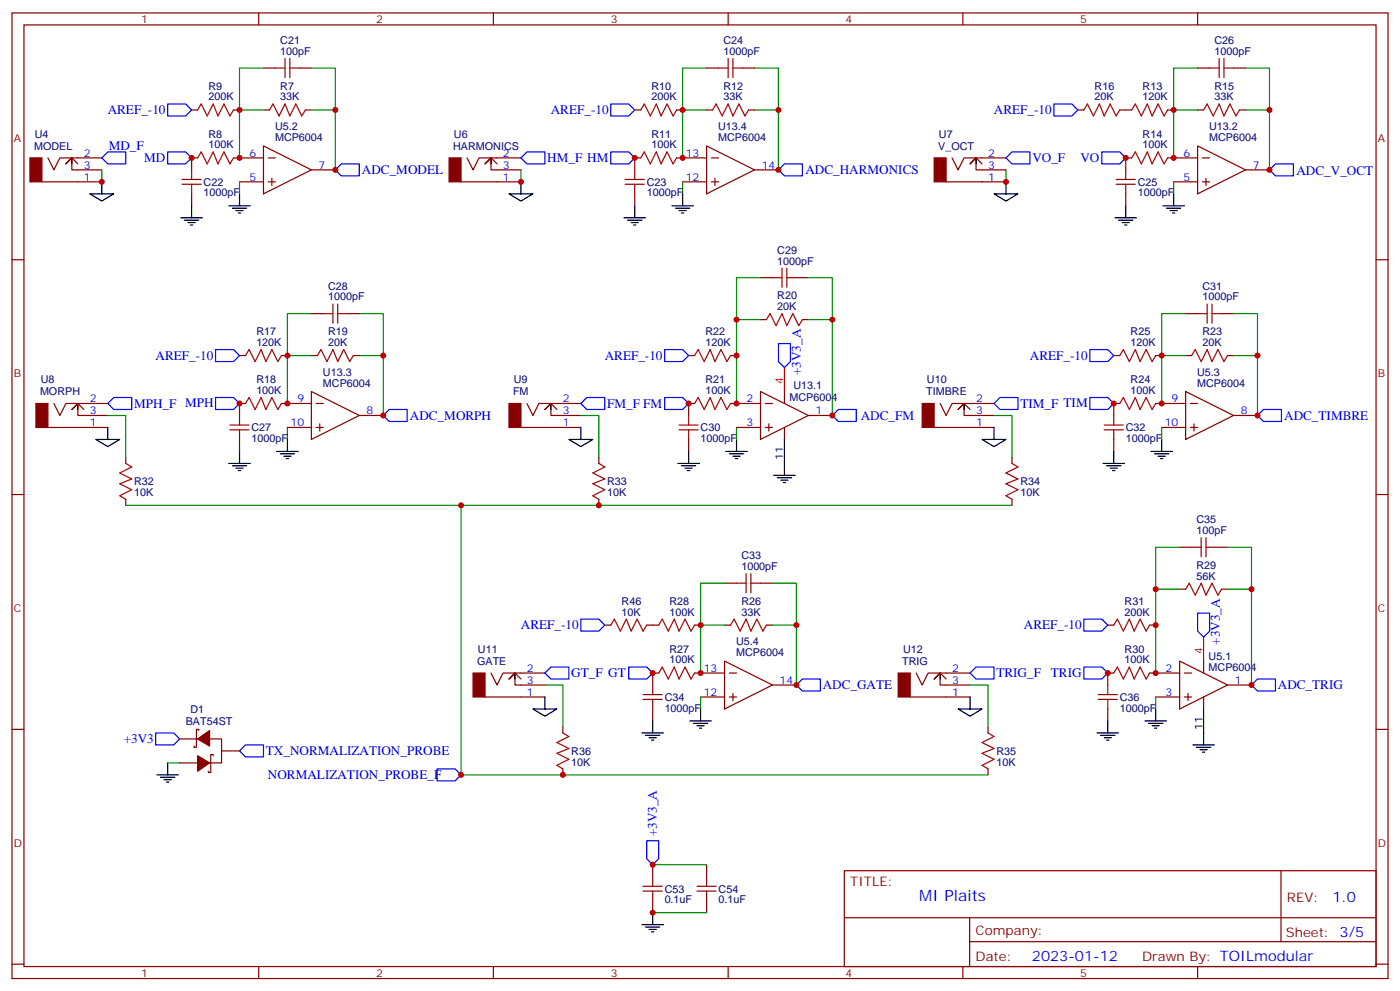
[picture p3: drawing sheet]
<svg xmlns="http://www.w3.org/2000/svg" width="412mm" height="292mm" viewBox="0 0 412 292" stroke-linecap="round" stroke-linejoin="round" font-family="sans-serif">
<g fill="none" stroke="#870000" stroke-width=".35">
<path d="M3.5 3.8h405.4v284.3h-405.4zM7.1 7.3h398.2v277.3h-398.2zM76.2 3.8v3.5M145.3 3.8v3.5M214.5 3.8v3.5M283.6 3.8v3.5M352.8 3.8v3.5M56.4 32.4h1.8M68.8 32.4h1.8M77.6 32.4h1.8M77.6 20h3.5M88.2 20h3.5"/>
<path d="M90 32.4h1.7M187 32.4h1.7M199.3 32.4h1.8M208.1 32.4h1.8M208.1 20h3.6M218.7 20h3.5M220.5 32.4h1.7M317.5 32.4h1.8M329.8 32.4h3.6M344 32.4h1.7M352.8 32.4h1.7M352.8 20h3.5"/>
<path d="M363.4 20h3.5M365.1 32.4h1.8M12.3 53.6h17.7M14.1 46.5l1.8 3.5 1.7-3.5h12.4M22.9 48.3l-1.7-1.8-1.8 1.8 1.8-1.8v3.5h8.8M56.4 57.1v3.5M58.2 46.5h-1.8v3.5M68.8 46.5h8.8M70.6 53.6h7M77.6 43l14.1 7-14.1 7.1zM79 53.6h2.1M79 46.5h2.1"/>
<path d="M80.1 52.5v2.1M91.7 50h7.1M135.8 53.6h17.7M137.6 46.5l1.7 3.5 1.8-3.5h12.4M146.4 48.3l-1.8-1.8-1.7 1.8 1.7-1.8v3.5h8.9M187 57.1v3.5M188.7 46.5h-1.7v3.5M199.3 46.5h8.8M201.1 53.6h7M208.1 43l14.1 7-14.1 7.1zM209.5 53.6h2.2M209.5 46.5h2.2"/>
<path d="M210.6 52.5v2.1M222.2 50h7.1M278.7 53.6h17.6M280.5 46.5l1.7 3.5 1.8-3.5h12.3M289.3 48.3l-1.8-1.8-1.7 1.8 1.7-1.8v3.5h8.8M331.6 57.1v3.5M333.4 46.5h-1.8v3.5M344 46.5h8.8M345.7 53.6h7.1M352.8 43l14.1 7-14.1 7.1zM354.2 53.6h2.1M354.2 46.5h2.1"/>
<path d="M355.2 52.5v2.1M366.9 50h7M3.5 76.5h3.6M405.3 76.5h3.6M91.7 92.4h3.5M102.3 92.4h3.5M224 94.1h1.8M224 81.8h3.5M234.6 81.8h3.5M236.4 94.1h1.7M349.2 92.4h3.6M359.8 92.4h3.6"/>
<path d="M15.9 118.8l1.7 3.5 1.8-3.5h12.3M70.6 104.7h1.7M72.3 118.8h-1.7v3.5M82.9 118.8h8.8M82.9 104.7h1.8M91.7 115.3l14.1 7-14.1 7.1zM91.7 104.7h1.8M93.1 118.8h2.1M104.1 104.7h1.7M155.2 118.8l1.8 3.5 1.7-3.5h12.4M202.8 104.7h1.8M204.6 118.8h-1.8v3.5"/>
<path d="M215.2 118.8h8.8M215.2 104.7h1.8M224 115.3l14.1 7-14.1 7.1zM225.4 118.8h2.1M231.1 115.3v3.5M276.9 118.8l1.8 3.5 1.8-3.5h12.3M328.1 104.7h1.7M329.8 118.8h-1.7v3.5M340.4 118.8h8.8M340.4 104.7h1.8M349.2 115.3l14.2 7-14.2 7.1zM349.2 104.7h1.8"/>
<path d="M350.7 118.8h2.1M361.6 104.7h1.8M14.1 125.9h17.6M24.7 120.6l-1.8-1.8-1.7 1.8 1.7-1.8v3.5h8.8M37 134.7v1.8M70.6 129.4v3.5M84.7 125.9h7M93.1 125.9h2.1M94.2 124.8v2.1M105.8 122.3h7.1M153.5 125.9h17.6M164 120.6l-1.7-1.8-1.8 1.8 1.8-1.8v3.5h8.8"/>
<path d="M176.4 134.7v1.8M202.8 129.4v3.5M217 125.9h7M225.4 125.9h2.1M226.5 124.8v2.1M231.1 125.9v3.5M238.1 122.3h7.1M275.2 125.9h17.6M285.8 120.6l-1.8-1.8-1.8 1.8 1.8-1.8v3.5h8.8M298.1 134.7v1.8M328.1 129.4v3.5M342.2 125.9h7"/>
<path d="M350.7 125.9h2.1M351.7 124.8v2.1M363.4 122.3h7M3.5 145.6h3.6M37 147v1.8M176.4 147v1.8M298.1 147v1.8M405.3 145.6h3.6M213.4 171.7h3.6M224 171.7h3.5M347.5 173.5h1.7M347.5 161.1h3.5"/>
<path d="M358.1 161.1h3.5M359.8 173.5h1.8M144.6 198.2l1.8 3.5 1.8-3.5h12.3M153.5 200l-1.8-1.8-1.8 1.8 1.8-1.8v3.5h8.8M178.2 184.1h1.7M190.5 184.1h3.5M194 198.2h-1.7v3.5M204.6 198.2h8.8M204.6 184.1h1.8M213.4 194.7l14.1 7-14.1 7.1zM213.4 184.1h1.8M214.8 198.2h2.2"/>
<path d="M225.8 184.1h1.7M269.9 198.2l1.7 3.5 1.8-3.5h12.4M278.7 200l-1.8-1.8-1.7 1.8 1.7-1.8v3.5h8.9M326.3 184.1h1.8M328.1 198.2h-1.8v3.5M338.7 198.2h8.8M338.7 184.1h1.7M347.5 194.7l14.1 7-14.1 7.1zM348.9 198.2h2.1M354.5 194.7v3.5M3.5 214.8h3.6M52.9 217.6h5.3"/>
<path d="M58.6 215.1v-.3h-.7v5.3h-.8v-.4M61.7 217.6h3.6v7h-3.6M142.9 205.2h17.6M165.8 214.1v1.7M192.3 208.8v3.5M206.4 205.2h7M214.8 205.2h2.2M215.9 204.2v2.1M227.5 201.7h7.1M268.1 205.2h17.7M291 214.1v1.7M326.3 208.8v3.5"/>
<path d="M340.4 205.2h7.1M348.9 205.2h2.1M350 204.2v2.1M354.5 205.2v3.6M361.6 201.7h7.1M405.3 214.8h3.6M52.9 224.6h5.3M62.8 222.5v-.3h-.7v5.3h-.7v-.4M65.3 221.1h5.3M165.8 226.4v1.8M291 226.4v1.8M192.3 254.6v3.6"/>
<path d="M208.1 254.6v3.6M248.7 256.4h156.6v28.2h-156.6zM377.3 256.4v20.9M192.3 265.2v3.5M208.1 265.2v3.5M248.7 270.2h156.5M285.6 277.3h119.6M285.6 270.2v14.2M3.5 283.9h3.6M76.2 284.6v3.5M145.3 284.6v3.5M214.5 284.6v3.5"/>
<path d="M283.6 284.6v3.5M352.8 284.6v3.5M405.3 283.9h3.6"/>
</g>
<g fill="#870000" stroke="#870000" stroke-width=".35">
<path d="M8.8 46.5h3.5v7.1h-3.5z"/>
<path d="M132.3 46.5h3.5v7.1h-3.5z"/>
<path d="M275.2 46.5h3.5v7.1h-3.5z"/>
<path d="M10.6 118.8h3.5v7.1h-3.5z"/>
<path d="M149.9 118.8h3.6v7.1h-3.6z"/>
<path d="M271.6 118.8h3.6v7.1h-3.6z"/>
<path d="M139.3 198.2h3.6v7h-3.6z"/>
<path d="M264.6 198.2h3.5v7h-3.5z"/>
<path d="M58.2 217.6l3.5-2.5v4.6z"/>
<path d="M58.2 222.5l3.5 2.1-3.5 2.5z"/>
</g>
<g fill="none" stroke="#000" stroke-width=".35">
<path d="M21.2 46.5v1.8M26.5 57.1h7l-3.5 2.1zM30 53.6v3.5M70.6 57.1v3.5M144.6 46.5v1.8M149.9 57.1h7.1l-3.5 2.1zM153.5 53.6v3.5M201.1 57.1v3.5M287.5 46.5v1.8M292.8 57.1h7.1l-3.6 2.1zM296.3 53.6v3.5M345.7 57.1v3.5"/>
<path d="M53.3 64.1h6.3M54.3 64.8h4.3M55.4 65.5h2.1M56.1 66.3h.7M56.4 60.6v3.5M67.4 60.6h6.3M68.4 61.3h4.3M69.5 62h2.1M70.2 62.7h.7M183.8 64.1h6.3M184.9 64.8h4.2M185.9 65.5h2.1"/>
<path d="M186.6 66.3h.7M187 60.6v3.5M197.9 60.6h6.4M199 61.3h4.2M200 62h2.1M200.7 62.7h.7M328.4 64.1h6.4M329.5 64.8h4.2M330.6 65.5h2.1M331.3 66.3h.7M331.6 60.6v3.5M342.5 60.6h6.4"/>
<path d="M343.6 61.3h4.2M344.7 62h2.1M345.4 62.7h.7M22.9 118.8v1.8M162.3 118.8v1.8M284 118.8v1.8M28.2 129.4h7.1l-3.6 2.1zM31.7 125.9v3.5M67.4 136.5h6.3M68.4 137.2h4.3M69.5 137.9h2.1M70.2 138.6h.7"/>
<path d="M70.6 132.9v3.6M81.5 132.9h6.3M82.5 133.6h4.3M83.6 134.3h2.1M84.3 135h.7M84.7 129.4v3.5M167.6 129.4h7l-3.5 2.1zM171.1 125.9v3.5M199.7 136.5h6.3M200.7 137.2h4.3M201.8 137.9h2.1M202.5 138.6h.7"/>
<path d="M202.8 132.9v3.6M213.8 132.9h6.3M214.8 133.6h4.3M215.9 134.3h2.1M216.6 135h.7M217 129.4v3.5M227.9 140h6.3M231.1 129.4v10.6M289.3 129.4h7l-3.5 2.1zM292.8 125.9v3.5M324.9 136.5h6.4M326 137.2h4.2"/>
<path d="M327 137.9h2.1M327.7 138.6h.7M328.1 132.9v3.6M339 132.9h6.4M340.1 133.6h4.2M341.1 134.3h2.2M341.8 135h.7M342.2 129.4v3.5M229 140.7h4.2M230 141.4h2.1M230.7 142.1h.7M151.7 198.2v1.8"/>
<path d="M276.9 198.2v1.8M157 208.8h7l-3.5 2.1zM160.5 205.2v3.6M189.1 215.8h6.3M190.1 216.5h4.3M191.2 217.2h2.1M191.9 217.9h.7M192.3 212.3v3.5M203.2 212.3h6.3M204.3 213h4.2M205.3 213.7h2.1M206 214.4h.7"/>
<path d="M206.4 208.8v3.5M282.2 208.8h7.1l-3.5 2.1zM285.8 205.2v3.6M323.1 215.8h6.4M324.2 216.5h4.2M325.3 217.2h2.1M326 217.9h.7M326.3 212.3v3.5M337.3 212.3h6.3M338.3 213h4.2M339.4 213.7h2.1M340.1 214.4h.7"/>
<path d="M340.4 208.8v3.5M351.4 219.4h6.3M354.5 208.8v10.6M46.2 228.2h6.4M47.3 228.9h4.2M48.3 229.6h2.1M49 230.3h.7M49.4 224.6v3.6M352.4 220.1h4.3M353.5 220.8h2.1M354.2 221.5h.7M189.1 272.3h6.3"/>
<path d="M190.1 273h4.3M191.2 273.7h2.1M191.9 274.4h.7M192.3 268.7v3.6"/>
</g>
<path d="M231.1 108.2v7.1M354.5 187.6v7.1" fill="none" stroke="#f00" stroke-width=".35"/>
<g fill="none" stroke="#a10000" stroke-width=".35">
<path d="M84 17.2v5.7M85.4 17.2v5.7M214.5 17.2v5.7M215.9 17.2v5.7M359.1 17.2v5.7M360.5 17.2v5.7M58.2 32.4l1.1-1.8 1.7 3.5 1.8-3.5 1.4 3.5 1.8-3.5 1.7 3.5 1.1-1.7M79.4 32.4l1-1.8 1.8 3.5 1.8-3.5 1.4 3.5 1.7-3.5 1.8 3.5 1.1-1.7M81.1 20h2.9M85.4 20h2.8M188.7 32.4l1.1-1.8 1.8 3.5 1.7-3.5 1.4 3.5 1.8-3.5 1.8 3.5 1-1.7M209.9 32.4l1.1-1.8 1.7 3.5 1.8-3.5 1.4 3.5 1.8-3.5 1.7 3.5 1.1-1.7"/>
<path d="M211.7 20h2.8M215.9 20h2.8M319.3 32.4l1-1.8 1.8 3.5 1.7-3.5 1.5 3.5 1.7-3.5 1.8 3.5 1-1.7M333.4 32.4l1-1.8 1.8 3.5 1.8-3.5 1.4 3.5 1.7-3.5 1.8 3.5 1.1-1.7M354.5 32.4l1.1-1.8 1.8 3.5 1.7-3.5 1.4 3.5 1.8-3.5 1.8 3.5 1-1.7M356.3 20h2.8M360.5 20h2.9M53.6 52.8h5.7M53.6 54.3h5.7M56.4 50v2.8M56.4 54.3v2.8M58.2 46.5l1.1-1.8 1.7 3.6 1.8-3.6 1.4 3.6 1.8-3.6 1.7 3.6 1.1-1.8"/>
<path d="M184.1 52.8h5.7M184.1 54.3h5.7M187 50v2.8M187 54.3v2.8M188.7 46.5l1.1-1.8 1.8 3.6 1.7-3.6 1.4 3.6 1.8-3.6 1.8 3.6 1-1.8M328.8 52.8h5.6M328.8 54.3h5.6M331.6 50v2.8M331.6 54.3v2.8M333.4 46.5l1-1.8 1.8 3.6 1.8-3.6 1.4 3.6 1.7-3.6 1.8 3.6 1.1-1.8M230.4 79v5.6M231.8 79v5.6"/>
<path d="M95.2 92.4h2.9M98.1 89.5v5.7M99.5 89.5v5.7M99.5 92.4h2.8M225.8 94.1l1-1.7 1.8 3.5 1.8-3.5 1.4 3.5 1.7-3.5 1.8 3.5 1.1-1.8M227.5 81.8h2.9M231.8 81.8h2.8M352.8 92.4h2.8M355.6 89.5v5.7M357 92.4h2.8M357 89.5v5.7M72.3 104.7l1.1-1.8 1.7 3.6 1.8-3.6 1.4 3.6 1.8-3.6 1.7 3.6 1.1-1.8"/>
<path d="M72.3 118.8l1.1-1.7 1.7 3.5 1.8-3.5 1.4 3.5 1.8-3.5 1.7 3.5 1.1-1.8M93.5 104.7l1-1.8 1.8 3.6 1.8-3.6 1.4 3.6 1.7-3.6 1.8 3.6 1.1-1.8M204.6 118.8l1.1-1.7 1.7 3.5 1.8-3.5 1.4 3.5 1.8-3.5 1.7 3.5 1.1-1.8M204.6 104.7l1.1-1.8 1.7 3.6 1.8-3.6 1.4 3.6 1.8-3.6 1.7 3.6 1.1-1.8M329.8 118.8l1.1-1.7 1.8 3.5 1.7-3.5 1.4 3.5 1.8-3.5 1.8 3.5 1-1.8M329.8 104.7l1.1-1.8 1.8 3.6 1.7-3.6 1.4 3.6 1.8-3.6 1.8 3.6 1-1.8M351 104.7l1.1-1.8 1.7 3.6 1.8-3.6 1.4 3.6 1.8-3.6 1.7 3.6 1.1-1.8M37 136.5l1.8 1-3.5 1.8 3.5 1.7-3.5 1.5 3.5 1.7-3.5 1.8 1.7 1M67.7 125.2h5.7M67.7 126.6h5.7M70.6 122.3v2.9M70.6 126.6v2.8"/>
<path d="M176.4 136.5l1.8 1-3.6 1.8 3.6 1.7-3.6 1.5 3.6 1.7-3.6 1.8 1.8 1M200 125.2h5.7M200 126.6h5.7M202.8 122.3v2.9M202.8 126.6v2.8M298.1 136.5l1.8 1-3.6 1.8 3.6 1.7-3.6 1.5 3.6 1.7-3.6 1.8 1.8 1M325.3 125.2h5.6M325.3 126.6h5.6M328.1 122.3v2.9M328.1 126.6v2.8M353.8 158.3v5.7M355.2 158.3v5.7"/>
<path d="M217 171.7h2.8M219.8 168.9v5.7M221.2 168.9v5.7M221.2 171.7h2.8M349.2 173.5l1.1-1.8 1.8 3.6 1.7-3.6 1.4 3.6 1.8-3.6 1.8 3.6 1-1.8M351 161.1h2.8M355.2 161.1h2.9M179.9 184.1l1.1-1.8 1.7 3.5 1.8-3.5 1.4 3.5 1.8-3.5 1.7 3.5 1.1-1.7M194 198.2l1.1-1.8 1.7 3.6 1.8-3.6 1.4 3.6 1.8-3.6 1.8 3.6 1-1.8M194 184.1l1.1-1.8 1.7 3.5 1.8-3.5 1.4 3.5 1.8-3.5 1.8 3.5 1-1.7M215.2 184.1l1.1-1.8 1.7 3.5 1.8-3.5 1.4 3.5 1.8-3.5 1.7 3.5 1.1-1.7M328.1 198.2l1-1.8 1.8 3.6 1.8-3.6 1.4 3.6 1.7-3.6 1.8 3.6 1.1-1.8"/>
<path d="M328.1 184.1l1-1.8 1.8 3.5 1.8-3.5 1.4 3.5 1.7-3.5 1.8 3.5 1.1-1.7M165.8 215.8l1.8 1.1-3.6 1.8 3.6 1.7-3.6 1.4 3.6 1.8-3.6 1.8 1.8 1M189.4 204.5h5.7M189.4 206h5.7M192.3 201.7v2.8M192.3 206v2.8M291 215.8l1.8 1.1-3.5 1.8 3.5 1.7-3.5 1.4 3.5 1.8-3.5 1.8 1.7 1M323.5 204.5h5.6M323.5 206h5.6M326.3 201.7v2.8M326.3 206v2.8M192.3 258.2v2.8"/>
<path d="M208.1 258.2v2.8M189.4 262.4h5.7M189.4 261h5.7M192.3 262.4v2.8M205.3 262.4h5.7M205.3 261h5.7M208.1 262.4v2.8"/>
</g>
<g fill="none" stroke="#008700" stroke-width=".35">
<path d="M70.6 32.4h7M77.6 20h-7v26.5M91.7 20h7.1v30M91.7 32.4h7.1M201.1 32.4h7M208.1 20h-7v26.5M222.2 20h7.1v30M222.2 32.4h7.1M345.7 32.4h7.1M352.8 20h-7.1v26.5M366.9 20h7v30M366.9 32.4h7"/>
<path d="M30 50v3.6M70.6 53.6v3.5M153.5 50v3.6M201.1 53.6v3.5M296.3 50v3.6M345.7 53.6v3.5M91.7 92.4h-7v26.4M105.8 92.4h7.1v29.9M217 94.1h7M224 81.8h-7v37M238.1 81.8h7.1v40.5M238.1 94.1h7.1"/>
<path d="M349.2 92.4h-7v26.4M363.4 92.4h7v29.9M84.7 104.7h7M105.8 104.7h7.1M342.2 104.7h7M363.4 104.7h7M31.7 122.3h5.3v12.4M84.7 125.9v3.5M171.1 122.3h5.3v12.4M217 125.9v3.5M292.8 122.3h5.3v12.4M342.2 125.9v3.5"/>
<path d="M37 148.8h98.8v79.4h155.2M135.8 148.8h162.3M213.4 171.7h-7v26.5M227.5 171.7h7.1v30M340.4 173.5h7.1M347.5 161.1h-7.1v37.1M361.6 161.1h7.1v40.6M361.6 173.5h7.1M206.4 184.1h7M227.5 184.1h7.1M160.5 201.7h5.3v12.4M206.4 205.2v3.6"/>
<path d="M285.8 201.7h5.2v12.4M340.4 205.2v3.6M49.4 224.6h3.5M192.3 254.6h15.8M192.3 268.7h15.8"/>
</g>
<g fill="none" stroke="#00f" stroke-width=".35">
<path d="M49.4 30.6h5.3l1.7 1.8-1.7 1.7h-5.3zM179.9 30.6h5.3l1.8 1.8-1.8 1.7h-5.3zM310.4 30.6h5.3l1.8 1.8-1.8 1.7h-5.3zM30 46.5l1.7-1.8h5.3v3.6h-5.3zM49.4 44.7h5.3l1.7 1.8-1.7 1.8h-5.3zM98.8 50l1.7-1.7h5.3v3.5h-5.3zM153.5 46.5l1.7-1.8h5.3v3.6h-5.3zM179.9 44.7h5.3l1.8 1.8-1.8 1.8h-5.3zM229.3 50l1.8-1.7h5.3v3.5h-5.3zM296.3 46.5l1.8-1.8h5.3v3.6h-5.3zM324.6 44.7h5.2l1.8 1.8-1.8 1.8h-5.2zM373.9 50l1.8-1.7h5.3v3.5h-5.3z"/>
<path d="M31.7 118.8l1.8-1.7h5.3v3.5h-5.3zM63.5 102.9h5.3l1.8 1.8-1.8 1.8h-5.3zM63.5 117.1h5.3l1.8 1.7-1.8 1.8h-5.3zM171.1 118.8l1.8-1.7h5.3v3.5h-5.3zM195.8 102.9h5.3l1.7 1.8-1.7 1.8h-5.3zM195.8 117.1h5.3l1.7 1.7-1.7 1.8h-5.3zM229.3 101.2h3.5v5.3l-1.7 1.7-1.8-1.7zM292.8 118.8l1.8-1.7h5.3v3.5h-5.3zM321 102.9h5.3l1.8 1.8-1.8 1.8h-5.3zM321 117.1h5.3l1.8 1.7-1.8 1.8h-5.3zM112.9 122.3l1.8-1.7h5.2v3.5h-5.2zM245.2 122.3l1.7-1.7h5.3v3.5h-5.3z"/>
<path d="M370.4 122.3l1.8-1.7h5.3v3.5h-5.3zM160.5 198.2l1.8-1.8h5.3v3.6h-5.3zM171.1 182.3h5.3l1.8 1.8-1.8 1.7h-5.3zM185.2 196.4h5.3l1.8 1.8-1.8 1.8h-5.3zM285.8 198.2l1.7-1.8h5.3v3.6h-5.3zM319.3 182.3h5.3l1.7 1.8-1.7 1.7h-5.3zM319.3 196.4h5.3l1.7 1.8-1.7 1.8h-5.3zM352.8 180.6h3.5v5.2l-1.8 1.8-1.7-1.8zM45.9 215.8h5.3l1.7 1.8-1.7 1.8h-5.3zM234.6 201.7l1.8-1.7h5.3v3.5h-5.3zM368.7 201.7l1.7-1.7h5.3v3.5h-5.3zM70.6 221.1l1.7-1.7h5.3v3.5h-5.3z"/>
<path d="M128.8 226.4h5.3l1.7 1.8-1.7 1.7h-5.3zM190.5 247.6h3.5v5.3l-1.7 1.7-1.8-1.7z"/>
</g>
<g fill="#c00">
<circle cx="98.8" cy="32.4" r=".88"/>
<circle cx="70.6" cy="32.4" r=".88"/>
<circle cx="98.8" cy="50" r=".88"/>
<circle cx="70.6" cy="46.5" r=".88"/>
<circle cx="201.1" cy="32.4" r=".88"/>
<circle cx="229.3" cy="32.4" r=".88"/>
<circle cx="345.7" cy="32.4" r=".88"/>
<circle cx="373.9" cy="32.4" r=".88"/>
<circle cx="84.7" cy="104.7" r=".88"/>
<circle cx="112.9" cy="104.7" r=".88"/>
<circle cx="217" cy="104.7" r=".88"/>
<circle cx="370.4" cy="104.7" r=".88"/>
<circle cx="342.2" cy="104.7" r=".88"/>
<circle cx="234.6" cy="184.1" r=".88"/>
<circle cx="206.4" cy="184.1" r=".88"/>
<circle cx="340.4" cy="184.1" r=".88"/>
<circle cx="340.4" cy="198.2" r=".88"/>
<circle cx="368.7" cy="201.7" r=".88"/>
<circle cx="368.7" cy="173.5" r=".88"/>
<circle cx="340.4" cy="173.5" r=".88"/>
<circle cx="206.4" cy="198.2" r=".88"/>
<circle cx="234.6" cy="201.7" r=".88"/>
<circle cx="370.4" cy="122.3" r=".88"/>
<circle cx="342.2" cy="118.8" r=".88"/>
<circle cx="201.1" cy="46.5" r=".88"/>
<circle cx="229.3" cy="50" r=".88"/>
<circle cx="373.9" cy="50" r=".88"/>
<circle cx="345.7" cy="46.5" r=".88"/>
<circle cx="84.7" cy="118.8" r=".88"/>
<circle cx="112.9" cy="122.3" r=".88"/>
<circle cx="217" cy="118.8" r=".88"/>
<circle cx="245.2" cy="122.3" r=".88"/>
<circle cx="217" cy="94.1" r=".88"/>
<circle cx="245.2" cy="94.1" r=".88"/>
<circle cx="192.3" cy="254.6" r=".88"/>
<circle cx="192.3" cy="268.7" r=".88"/>
<circle cx="328.1" cy="118.8" r=".88"/>
<circle cx="202.8" cy="118.8" r=".88"/>
<circle cx="70.6" cy="118.8" r=".88"/>
<circle cx="165.8" cy="228.2" r=".88"/>
<circle cx="135.8" cy="148.8" r=".88"/>
<circle cx="176.4" cy="148.8" r=".88"/>
<circle cx="135.8" cy="228.2" r=".88"/>
<circle cx="326.3" cy="198.2" r=".88"/>
<circle cx="192.3" cy="198.2" r=".88"/>
<circle cx="331.6" cy="46.5" r=".88"/>
<circle cx="187" cy="46.5" r=".88"/>
<circle cx="56.4" cy="46.5" r=".88"/>
<circle cx="30" cy="53.6" r=".88"/>
<circle cx="296.3" cy="53.6" r=".88"/>
<circle cx="153.5" cy="53.6" r=".88"/>
</g>
<text font-size="4.6" fill="#00f" x="270.8" y="265.4">MI Plaits</text>
<g font-size="4.2" fill="#00f">
<text x="392.5" y="265.7">1.0</text>
<text x="304" y="283">2023-01-12</text>
</g>
<g font-size="3.9" fill="#00f">
<text x="31.7" y="33.7">AREF_-10</text>
<text x="162.3" y="33.7">AREF_-10</text>
<text x="292.8" y="33.7">AREF_-10</text>
<text x="32" y="44.2">MD_F</text>
<text x="42.4" y="47.7">MD</text>
<text x="161.2" y="47.8">HM_F HM</text>
<text x="304.1" y="47.8">VO_F</text>
<text x="318.3" y="47.7">VO</text>
<text x="106.6" y="51.3">ADC_MODEL</text>
<text x="237.2" y="51.3">ADC_HARMONICS</text>
<text x="381.9" y="51.4">ADC_V_OCT</text>
<text x="45.8" y="106">AREF_-10</text>
<text x="178.1" y="106">AREF_-10</text>
<text x="303.4" y="106">AREF_-10</text>
<text x="235.9" y="110.5" transform="rotate(-90 235.9 110.5)">+3V3_A</text>
<text x="39.5" y="120.1">MPH_F MPH</text>
<text x="120.7" y="123.6">ADC_MORPH</text>
<text x="178.9" y="120.1">FM_F FM</text>
<text x="253.5" y="123.6">ADC_FM</text>
<text x="300.6" y="120.1">TIM_F TIM</text>
<text x="378.3" y="123.5">ADC_TIMBRE</text>
<text x="153.4" y="185.3">AREF_-10</text>
<text x="301.6" y="185.3">AREF_-10</text>
<text x="359.3" y="189.9" transform="rotate(-90 359.3 189.9)">+3V3_A</text>
<text x="168.3" y="199.5">GT_F GT</text>
<text x="242.4" y="203">ADC_GATE</text>
<text x="293.5" y="199.4">TRIG_F</text>
<text x="309.6" y="199.4">TRIG</text>
<text x="376.4" y="203">ADC_TRIG</text>
<text x="36.4" y="218.8">+3V3</text>
<text x="78.3" y="222.3">TX_NORMALIZATION_PROBE</text>
<text x="78.9" y="229.4">NORMALIZATION_PROBE_F</text>
<text x="193.5" y="246.3" transform="rotate(-90 193.5 246.3)">+3V3_A</text>
</g>
<g font-size="3.9" fill="#800">
<text x="250.5" y="261">TITLE:</text>
<text x="379.1" y="265.7">REV:</text>
<text x="287.4" y="275.2">Company:</text>
<text x="378.7" y="275.8">Sheet: 3/5</text>
<text x="287.4" y="282.9">Date:</text>
<text x="336.4" y="282.9">Drawn By: TOILmodular</text>
</g>
<g font-size="3.2" fill="#800">
<text x="41.6" y="6.8">1</text>
<text x="110.8" y="6.8">2</text>
<text x="179.9" y="6.8">3</text>
<text x="249.1" y="6.8">4</text>
<text x="318.2" y="6.8">5</text>
<text x="4.1" y="41.9">A</text>
<text x="405.9" y="41.9">A</text>
<text x="4.1" y="111.1">B</text>
<text x="405.9" y="111.1">B</text>
<text x="4.1" y="180.2">C</text>
<text x="405.9" y="180.2">C</text>
<text x="4.1" y="249.3">D</text>
<text x="405.9" y="249.3">D</text>
<text x="41.6" y="287.6">1</text>
<text x="110.8" y="287.6">2</text>
<text x="179.9" y="287.6">3</text>
<text x="249.1" y="287.6">4</text>
<text x="318.2" y="287.6">5</text>
</g>
<g font-size="3.2" fill="#000080">
<text x="82.6" y="16.2">100pF</text>
<text x="82.6" y="13">C21</text>
<text x="213.1" y="16.2">1000pF</text>
<text x="213.1" y="13">C24</text>
<text x="357.7" y="16.2">1000pF</text>
<text x="357.7" y="13">C26</text>
<text x="61.4" y="29.6">200K</text>
<text x="61.4" y="26.4">R9</text>
<text x="82.6" y="29.6">33K</text>
<text x="82.6" y="26.4">R7</text>
<text x="191.9" y="29.6">200K</text>
<text x="191.9" y="26.4">R10</text>
<text x="213.1" y="29.6">33K</text>
<text x="213.1" y="26.4">R12</text>
<text x="322.5" y="29.6">20K</text>
<text x="322.5" y="26.4">R16</text>
<text x="336.6" y="29.6">120K</text>
<text x="336.6" y="26.4">R13</text>
<text x="357.7" y="29.6">33K</text>
<text x="357.7" y="26.4">R15</text>
<text x="10.2" y="40.6">U4</text>
<text x="61.4" y="40.5">R8</text>
<text x="81" y="41.6">MCP6004</text>
<text x="81" y="38.3">U5.2</text>
<text x="133.7" y="40.6">U6</text>
<text x="191.9" y="40.5">R11</text>
<text x="211.5" y="41.6">MCP6004</text>
<text x="211.5" y="38.3">U13.4</text>
<text x="276.6" y="40.6">U7</text>
<text x="336.6" y="40.5">R14</text>
<text x="356.2" y="41.6">MCP6004</text>
<text x="356.2" y="38.3">U13.2</text>
<text x="10" y="44.1">MODEL</text>
<text x="61.4" y="43.7">100K</text>
<text x="133.5" y="44.1">HARMONICS</text>
<text x="191.9" y="43.7">100K</text>
<text x="276.4" y="44.1">V_OCT</text>
<text x="336.6" y="43.7">100K</text>
<text x="60" y="57.9">1000pF</text>
<text x="60" y="54.7">C22</text>
<text x="190.5" y="57.9">1000pF</text>
<text x="190.5" y="54.7">C23</text>
<text x="335.1" y="57.9">1000pF</text>
<text x="335.1" y="54.7">C25</text>
<text x="229" y="77.9">1000pF</text>
<text x="229" y="74.7">C29</text>
<text x="96.7" y="88.5">1000pF</text>
<text x="96.7" y="85.3">C28</text>
<text x="229" y="88.1">R20</text>
<text x="354.2" y="88.5">1000pF</text>
<text x="354.2" y="85.3">C31</text>
<text x="229" y="91.3">20K</text>
<text x="75.5" y="101.9">120K</text>
<text x="75.5" y="98.7">R17</text>
<text x="96.7" y="101.9">20K</text>
<text x="96.7" y="98.7">R19</text>
<text x="207.8" y="101.9">120K</text>
<text x="207.8" y="98.7">R22</text>
<text x="333" y="101.9">120K</text>
<text x="333" y="98.7">R25</text>
<text x="354.2" y="101.9">20K</text>
<text x="354.2" y="98.7">R23</text>
<text x="12" y="112.9">U8</text>
<text x="75.5" y="112.8">R18</text>
<text x="95.1" y="113.9">MCP6004</text>
<text x="95.1" y="110.6">U13.3</text>
<text x="151.4" y="112.9">U9</text>
<text x="207.8" y="112.8">R21</text>
<text x="273.1" y="112.9">U10</text>
<text x="333" y="112.8">R24</text>
<text x="352.7" y="113.9">MCP6004</text>
<text x="352.7" y="110.6">U5.3</text>
<text x="11.8" y="116.4">MORPH</text>
<text x="75.5" y="116">100K</text>
<text x="151.1" y="116.4">FM</text>
<text x="207.8" y="116">100K</text>
<text x="232.6" y="118.2">MCP6004</text>
<text x="233.7" y="114.6">U13.1</text>
<text x="272.8" y="116.4">TIMBRE</text>
<text x="333" y="116">100K</text>
<text x="74.1" y="130.2">1000pF</text>
<text x="74.1" y="127">C27</text>
<text x="206.4" y="130.2">1000pF</text>
<text x="206.4" y="127">C30</text>
<text x="331.6" y="130.2">1000pF</text>
<text x="331.6" y="127">C32</text>
<text x="39.5" y="142.9">R32</text>
<text x="178.9" y="142.9">R33</text>
<text x="300.6" y="142.9">R34</text>
<text x="39.5" y="146.1">10K</text>
<text x="178.9" y="146.1">10K</text>
<text x="300.6" y="146.1">10K</text>
<text x="352.4" y="154.1">C35</text>
<text x="352.4" y="157.3">100pF</text>
<text x="218.4" y="167.9">1000pF</text>
<text x="218.4" y="164.7">C33</text>
<text x="352.4" y="167.5">R29</text>
<text x="352.4" y="170.7">56K</text>
<text x="183.1" y="178.1">R46</text>
<text x="197.2" y="178.1">R28</text>
<text x="218.4" y="178.1">R26</text>
<text x="331.3" y="178.1">R31</text>
<text x="183.1" y="181.3">10K</text>
<text x="197.2" y="181.3">100K</text>
<text x="218.4" y="181.3">33K</text>
<text x="331.3" y="181.3">200K</text>
<text x="216.8" y="190">U5.4</text>
<text x="140.6" y="195.8">GATE</text>
<text x="140.8" y="192.3">U11</text>
<text x="197.2" y="195.4">100K</text>
<text x="197.2" y="192.2">R27</text>
<text x="216.8" y="193.3">MCP6004</text>
<text x="265.8" y="195.8">TRIG</text>
<text x="266" y="192.3">U12</text>
<text x="331.3" y="195.4">100K</text>
<text x="331.3" y="192.2">R30</text>
<text x="356" y="197.6">MCP6004</text>
<text x="356" y="194.3">U5.1</text>
<text x="56.1" y="209.9">D1</text>
<text x="195.8" y="209.5">1000pF</text>
<text x="195.8" y="206.4">C34</text>
<text x="329.8" y="209.5">1000pF</text>
<text x="329.8" y="206.4">C36</text>
<text x="54.7" y="213.4">BAT54ST</text>
<text x="168.3" y="225.4">10K</text>
<text x="168.3" y="222.3">R36</text>
<text x="293.5" y="225.4">10K</text>
<text x="293.5" y="222.3">R35</text>
<text x="195.8" y="262.9">C53</text>
<text x="211.7" y="262.9">C54</text>
<text x="195.8" y="266">0.1uF</text>
<text x="211.7" y="266">0.1uF</text>
</g>
<g font-size="3.2" fill="#00f">
<text x="24.7" y="46.1">2</text>
<text x="73.5" y="46.1">6</text>
<text x="148.2" y="46.1">2</text>
<text x="202" y="46.1">13</text>
<text x="291" y="46.1">2</text>
<text x="348.6" y="46.1">6</text>
<text x="24.7" y="53.2">1</text>
<text x="24.7" y="49.7">3</text>
<text x="73.5" y="53.2">5</text>
<text x="93.8" y="49.7">7</text>
<text x="148.2" y="53.2">1</text>
<text x="148.2" y="49.7">3</text>
<text x="202" y="53.2">12</text>
<text x="224.4" y="49.7">14</text>
<text x="291" y="53.2">1</text>
<text x="291" y="49.7">3</text>
<text x="348.6" y="53.2">5</text>
<text x="369" y="49.7">7</text>
<text x="26.5" y="118.5">2</text>
<text x="87.6" y="118.5">9</text>
<text x="165.8" y="118.5">2</text>
<text x="219.9" y="118.5">2</text>
<text x="287.5" y="118.5">2</text>
<text x="345.1" y="118.5">9</text>
<text x="26.5" y="125.5">1</text>
<text x="26.5" y="122">3</text>
<text x="85.6" y="125.5">10</text>
<text x="107.9" y="122">8</text>
<text x="165.8" y="125.5">1</text>
<text x="165.8" y="122">3</text>
<text x="219.9" y="125.5">3</text>
<text x="240.2" y="122">1</text>
<text x="287.5" y="125.5">1</text>
<text x="287.5" y="122">3</text>
<text x="343.1" y="125.5">10</text>
<text x="365.5" y="122">8</text>
<text x="155.2" y="197.8">2</text>
<text x="207.3" y="197.8">13</text>
<text x="280.5" y="197.8">2</text>
<text x="343.4" y="197.8">2</text>
<text x="155.2" y="201.4">3</text>
<text x="229.7" y="201.4">14</text>
<text x="280.5" y="201.4">3</text>
<text x="363.7" y="201.4">1</text>
<text x="155.2" y="204.9">1</text>
<text x="207.3" y="204.9">12</text>
<text x="280.5" y="204.9">1</text>
<text x="343.4" y="204.9">3</text>
</g>
<g font-size="3.2" fill="#f00">
<text x="230.7" y="113.2" transform="rotate(-90 230.7 113.2)">4</text>
<text x="354.2" y="192.5" transform="rotate(-90 354.2 192.5)">4</text>
</g>
<g font-size="3.2">
<text x="230.7" y="135.5" transform="rotate(-90 230.7 135.5)">11</text>
<text x="354.2" y="214.9" transform="rotate(-90 354.2 214.9)">11</text>
</g>
</svg>
